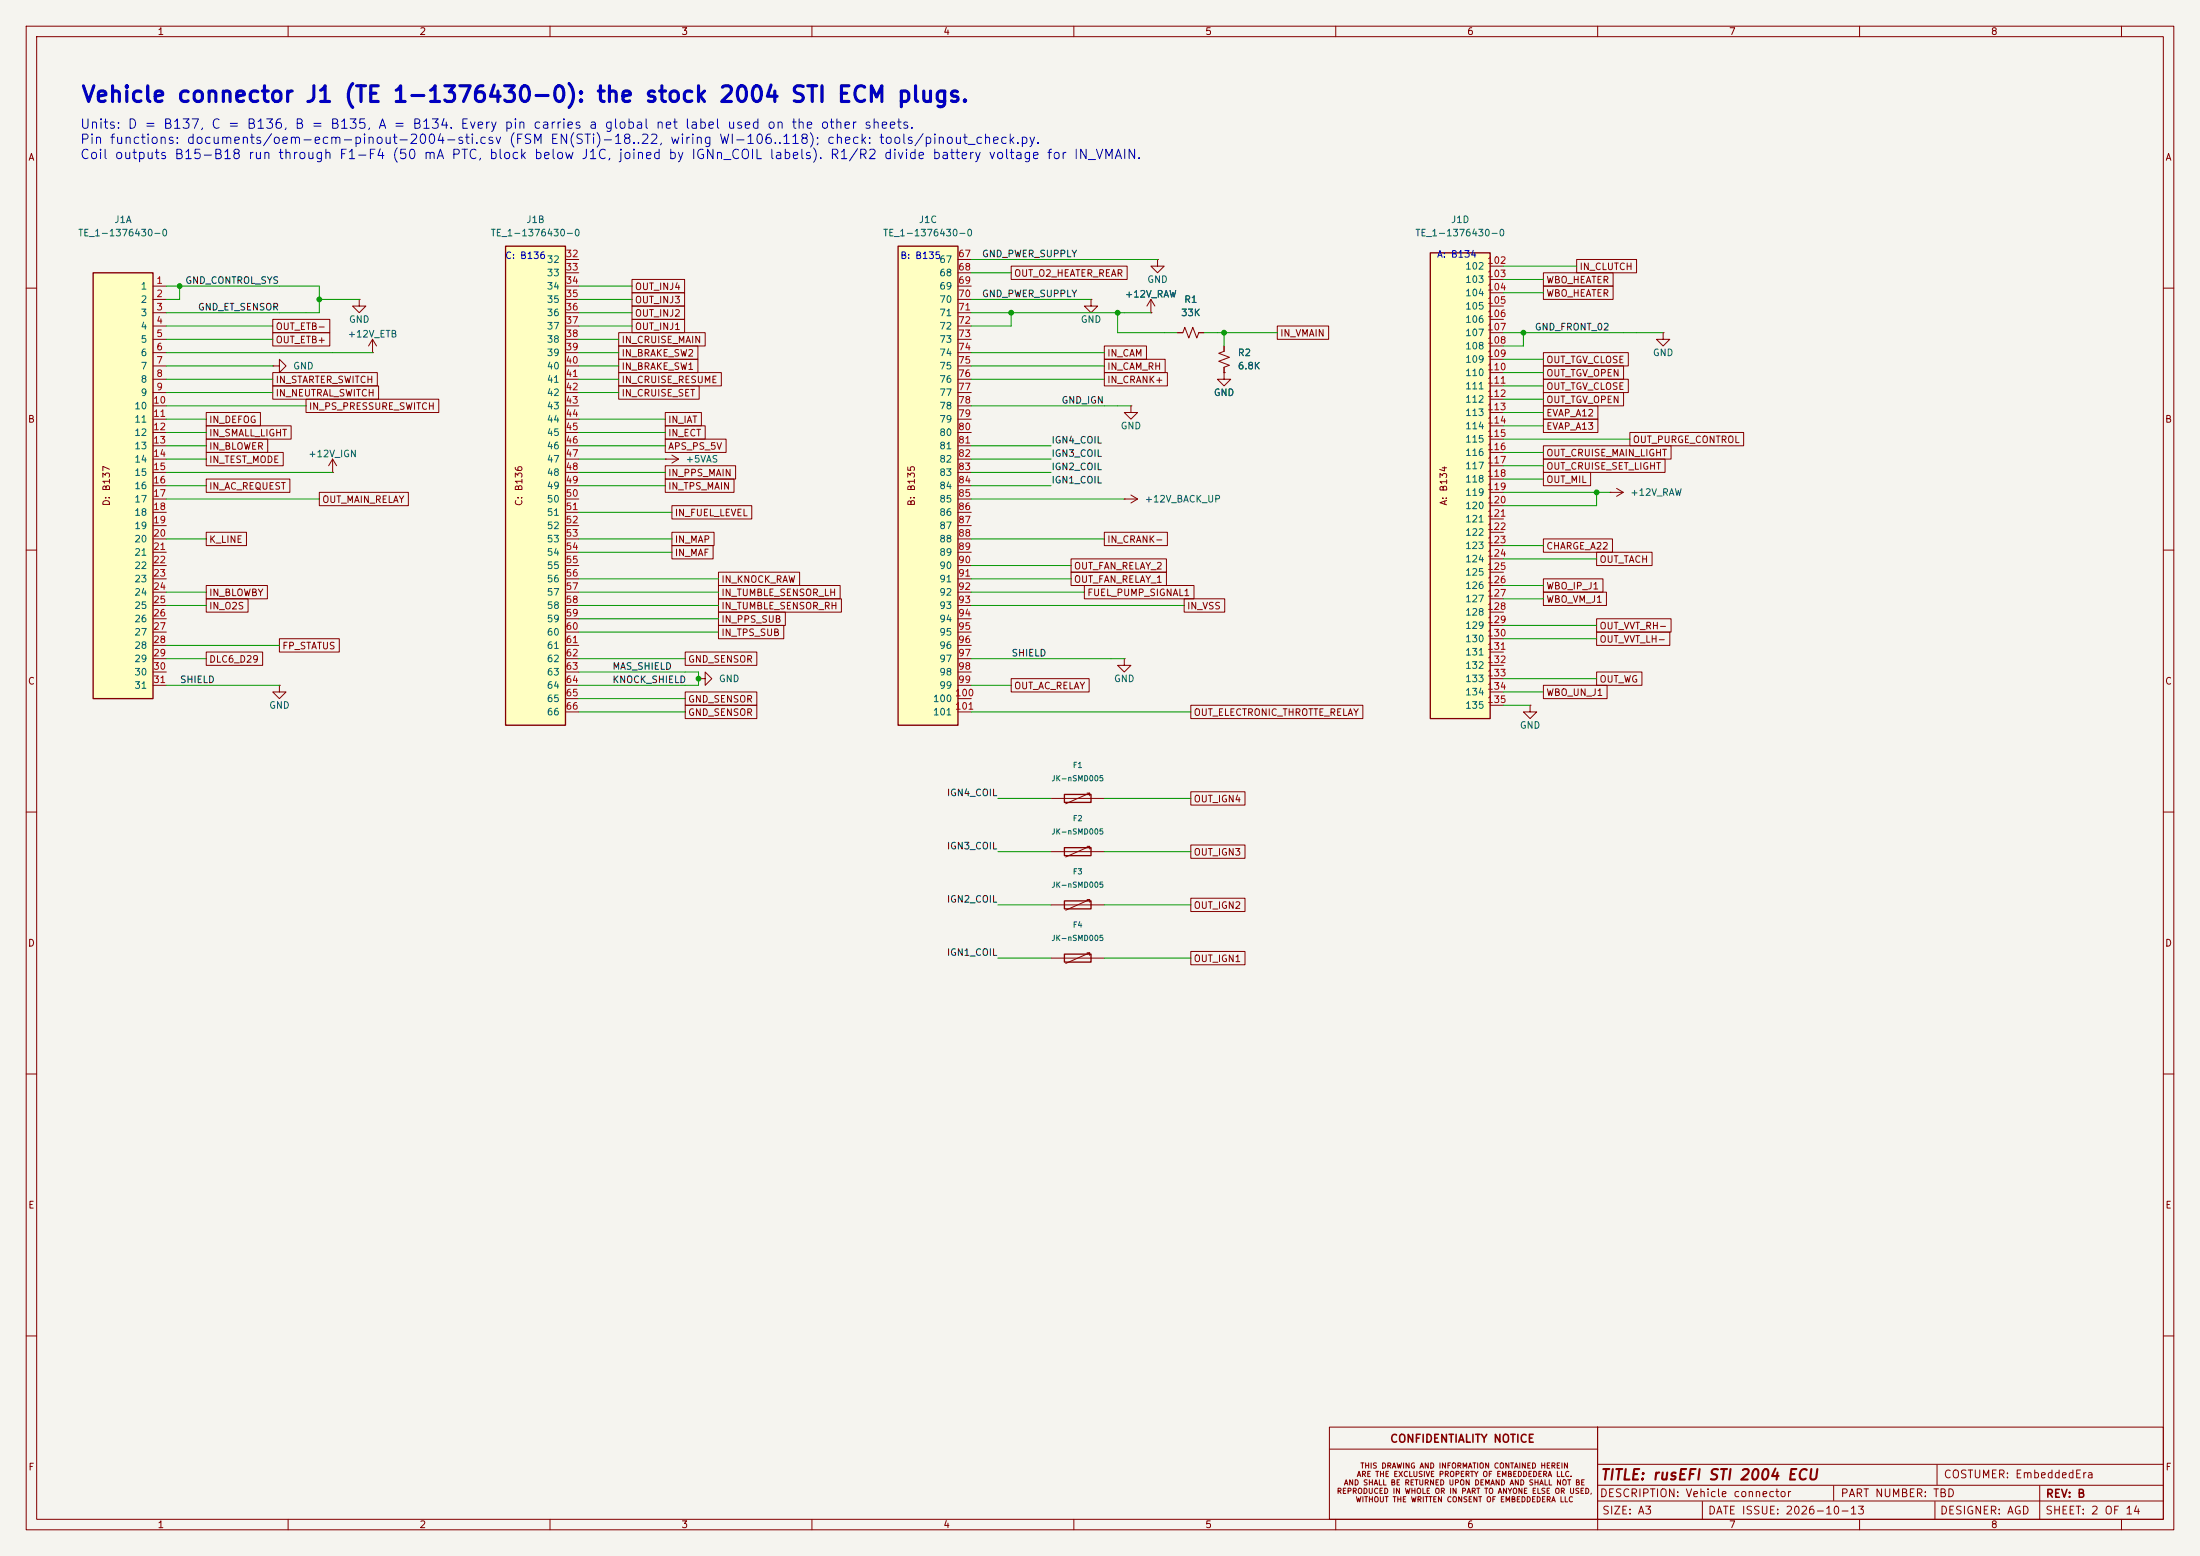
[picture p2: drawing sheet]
<svg xmlns="http://www.w3.org/2000/svg" width="420mm" height="297mm" viewBox="0 0 420 297" stroke-linecap="round" stroke-linejoin="round" font-family="sans-serif">
<path d="M0 0h420v297h-420z" fill="#f5f4ef" stroke="#f5f4ef" stroke-width=".19"/>
<g fill="none" stroke="#840000" stroke-width=".19">
<path d="M5 5h410v287h-410zM7 7h406v283h-406zM55 5v2M105 5v2M155 5v2M205 5v2M255 5v2M305 5v2M355 5v2M405 5v2M5 55h2M219.7 59.7h.1"/>
<path d="M219.7 57.2l-.8 1.2M219.7 57.2l.8 1.2M219.7 57.2v2.5M221 49.5v1.3h1.2l-1.2 1.3-1.3-1.3h1.3M221 49.5h.1M413 55h2M52.1 69.9h1.2v-1.3l1.3 1.3-1.3 1.2v-1.2M52.1 69.9h.1M215.9 77.5v1.2h1.3l-1.3 1.3-1.3-1.3h1.3M215.9 77.5h.1M224.8 63.5h1l.4-1 .7 2 .8-2 .8 2 .4-1h1M233.7 66v1.1l-1 .3 2 .8-2 .8 2 .7-1 .4v1"/>
<path d="M233.7 71.1v1.3h1.2l-1.2 1.3-1.3-1.3h1.3M233.7 71.1h.1M317.5 63.5v1.3h1.3l-1.3 1.2-1.3-1.2h1.3M317.5 63.5h.1M63.5 90.2h.1M63.5 87.6l-.8 1.3M63.5 87.6l.8 1.3M63.5 87.6v2.6M307.3 94h.1M307.3 94h2.6M308.6 93.2l1.3 .8M309.9 94l-1.3 .7"/>
<path d="M5 105h2M413 105h2M214.6 125.7v1.3h1.3l-1.3 1.3-1.2-1.3h1.2M214.6 125.7h.1M292.1 134.6v1.3h1.3l-1.3 1.3-1.3-1.3h1.3M292.1 134.6h.1M5 155h2M413 155h2M5 205h2M413 205h2M5 255h2M413 255h2"/>
<path d="M253.8 272.4h51.2v17.6h-51.2zM253.8 276.6h51.2M305 272.4h108v17.6h-108zM305 279.5h108M369.8 279.6v3.8M55 290v2M105 290v2M155 290v2M205 290v2M255 290v2M305 286.5h108M305 283.5h108"/>
<path d="M305 290v2M325 286.6v3.4M350 283.6v2.8M355 290v2M369.4 286.6v3.4M389.4 283.6v6.4M405 290v2"/>
</g>
<path d="M171.4 47h11.5v91.4h-11.5z" fill="#ffffc2"/>
<path d="M171.4 47h11.5v91.4h-11.5z" fill="none" stroke="#840000" stroke-width=".25"/>
<g fill="none" stroke="#840000" stroke-width=".19">
<path d="M182.9 49.5h2.5M182.9 52.1h2.5M182.9 54.6h2.5M182.9 57.2h2.5M182.9 59.7h2.5M182.9 62.2h2.5M182.9 64.8h2.5M182.9 67.3h2.5M182.9 69.9h2.5M182.9 72.4h2.5M182.9 74.9h2.5M182.9 77.5h2.5"/>
<path d="M182.9 80h2.5M182.9 82.6h2.5M182.9 85.1h2.5M182.9 87.6h2.5M182.9 90.2h2.5M182.9 92.7h2.5M182.9 95.3h2.5M182.9 97.8h2.5M182.9 100.3h2.5M182.9 102.9h2.5M182.9 105.4h2.5M182.9 108h2.5"/>
<path d="M182.9 110.5h2.5M182.9 113h2.5M182.9 115.6h2.5M182.9 118.1h2.5M182.9 120.7h2.5M182.9 123.2h2.5M182.9 125.7h2.5M182.9 128.3h2.5M182.9 130.8h2.5M182.9 133.4h2.5M182.9 135.9h2.5"/>
</g>
<path d="M96.5 47h11.4v91.4h-11.4z" fill="#ffffc2"/>
<path d="M96.5 47h11.4v91.4h-11.4zM203.2 151.6h5.1v1.6h-5.1zM203.2 161.8h5.1v1.5h-5.1zM203.2 172h5.1v1.5h-5.1zM203.2 182.1h5.1v1.5h-5.1z" fill="none" stroke="#840000" stroke-width=".25"/>
<g fill="none" stroke="#840000" stroke-width=".19">
<path d="M107.9 49.5h2.6M107.9 52.1h2.6M107.9 54.6h2.6M107.9 57.2h2.6M107.9 59.7h2.6M208.3 57.2v1.2h1.2l-1.2 1.3-1.3-1.3h1.3M208.3 57.2h.1M107.9 62.2h2.6M107.9 64.8h2.6M107.9 67.3h2.6M107.9 69.9h2.6M107.9 72.4h2.6"/>
<path d="M107.9 74.9h2.6M107.9 77.5h2.6M107.9 80h2.6M107.9 82.6h2.6M107.9 85.1h2.6M107.9 87.6h2.6M107.9 90.2h2.6M107.9 92.7h2.6M107.9 95.3h2.6M107.9 97.8h2.6M127 87.6h.1M127 87.6h2.5"/>
<path d="M128.3 86.9l1.2 .7M129.5 87.6l-1.2 .8M214.6 95.3h.1M214.6 95.3h2.6M215.9 94.5l1.3 .8M217.2 95.3l-1.3 .7M107.9 100.3h2.6M107.9 102.9h2.6M107.9 105.4h2.6M107.9 108h2.6M107.9 110.5h2.6M107.9 113h2.6"/>
<path d="M107.9 115.6h2.6M107.9 118.1h2.6M53.3 130.8v1.3h1.3l-1.3 1.3-1.2-1.3h1.2M53.3 130.8h.1M107.9 120.7h2.6M107.9 123.2h2.6M107.9 125.7h2.6M107.9 128.3h2.6M107.9 130.8h2.6M107.9 133.4h2.6M107.9 135.9h2.6M133.3 129.5h1.3v-1.2l1.3 1.2-1.3 1.3v-1.3"/>
<path d="M133.3 129.5h.1M200.7 152.4h10.1M207.5 151.4h.5v.5M208 151.4l-4.5 2M200.7 162.6h10.1M200.7 172.7h10.1M207.5 161.5h.5v.6M207.5 171.7h.5v.5M208 161.5l-4.5 2.1M208 171.7l-4.5 2M200.7 182.9h10.1M207.5 181.9h.5v.5"/>
<path d="M208 181.9l-4.5 2"/>
</g>
<path d="M17.8 52.1h11.4v81.3h-11.4z" fill="#ffffc2"/>
<path d="M17.8 52.1h11.4v81.3h-11.4z" fill="none" stroke="#840000" stroke-width=".25"/>
<g fill="none" stroke="#840000" stroke-width=".19">
<path d="M29.2 54.6h2.5M29.2 57.2h2.5M29.2 59.7h2.5M29.2 62.2h2.5M29.2 64.8h2.5M29.2 67.3h2.5M29.2 69.9h2.5M29.2 72.4h2.5M29.2 74.9h2.5M29.2 77.5h2.5M29.2 80h2.5M29.2 82.6h2.5"/>
<path d="M29.2 85.1h2.5M29.2 87.6h2.5M29.2 90.2h2.5M29.2 92.7h2.5M29.2 95.3h2.5M29.2 97.8h2.5M29.2 100.3h2.5M29.2 102.9h2.5M29.2 105.4h2.5M29.2 108h2.5M29.2 110.5h2.5M29.2 113h2.5"/>
<path d="M29.2 115.6h2.5M29.2 118.1h2.5M29.2 120.7h2.5M29.2 123.2h2.5M29.2 125.7h2.5M29.2 128.3h2.5M29.2 130.8h2.5"/>
</g>
<path d="M273 48.3h11.5v88.9h-11.5z" fill="#ffffc2"/>
<path d="M273 48.3h11.5v88.9h-11.5z" fill="none" stroke="#840000" stroke-width=".25"/>
<g fill="none" stroke="#840000" stroke-width=".19">
<path d="M68.6 57.2v1.2h1.2l-1.2 1.3-1.3-1.3h1.3M68.6 57.2h.1M120.6 55.9h10.1v2.5h-10.1zM120.6 58.4h10.1v2.6h-10.1zM120.6 53.3h10.1v2.6h-10.1zM193 50.8h22.2v2.5h-22.2zM219.7 59.7h.1M284.5 50.8h2.5M284.5 53.3h2.5M284.5 55.9h2.5M284.5 58.4h2.5M294.6 52.1h13.3v2.5h-13.3z"/>
<path d="M294.6 54.6h13.3v2.6h-13.3zM301 49.5h11.4v2.6h-11.4zM39.4 78.7h10.3v2.6h-10.3zM52.1 63.5h10.9v2.5h-10.9zM52.1 73.7h20.2v2.5h-20.2zM52.1 71.1h19.9v2.6h-19.9zM52.1 61h10.9v2.5h-10.9zM58.4 76.2h25.4v2.5h-25.4zM71.1 67.3h.1M71.1 64.8l-.7 1.2M71.1 64.8l.8 1.2M71.1 64.8v2.5"/>
<path d="M118.1 66h15.1v2.6h-15.1zM118.1 68.6h15.1v2.5h-15.1zM118.1 63.5h16.5v2.5h-16.5zM118.1 73.7h15.4v2.5h-15.4zM118.1 71.1h19.6v2.6h-19.6zM120.6 61h10.1v2.5h-10.1zM127 78.7h6.9v2.6h-6.9zM210.8 71.1h12.1v2.6h-12.1zM210.8 68.6h11.6v2.5h-11.6zM210.8 66h8.1v2.6h-8.1zM224.8 63.5h1M228.9 63.5h1"/>
<path d="M233.7 71.1h.1M233.7 66v1.1M233.7 70.1v1M243.8 62.2h9.8v2.6h-9.8zM284.5 61h2.5M284.5 63.5h2.5M284.5 66h2.5M284.5 68.6h2.5M284.5 71.1h2.5M284.5 73.7h2.5M284.5 76.2h2.5M284.5 78.7h2.5"/>
<path d="M294.6 74.9h15.3v2.6h-15.3zM294.6 72.4h16.3v2.5h-16.3zM294.6 77.5h10.4v2.5h-10.4zM294.6 67.3h16.3v2.6h-16.3zM294.6 69.8h15.3v2.6h-15.3zM39.4 83.8h11.7v2.6h-11.7zM39.4 81.3h16.2v2.5h-16.2zM39.4 86.4h14.7v2.5h-14.7zM39.4 91.4h15.9v2.6h-15.9zM61 94h17v2.5h-17zM127 81.3h7.6v2.5h-7.6zM127 91.4h13.1v2.6h-13.1z"/>
<path d="M127 88.9h13.4v2.5h-13.4zM127 83.8h11.6v2.6h-11.6zM128.3 96.5h15.2v2.6h-15.2zM284.5 81.3h2.5M284.5 83.8h2.5M284.5 86.4h2.5M284.5 88.9h2.5M284.5 91.4h2.5M284.5 94h2.5M284.5 96.5h2.5M284.5 99.1h2.5M294.6 87.6h23.3v2.6h-23.3z"/>
<path d="M294.6 85.1h24.4v2.5h-24.4zM294.6 80h10.4v2.6h-10.4zM294.6 90.2h9.1v2.5h-9.1zM311.1 82.5h21.8v2.6h-21.8zM39.4 101.6h7.7v2.5h-7.7zM39.4 111.8h11.6v2.5h-11.6zM39.4 114.3h8v2.5h-8zM128.3 104.1h7.8v2.6h-7.8zM128.3 101.6h8v2.5h-8zM137.2 109.2h15.4v2.6h-15.4zM137.2 116.8h12.7v2.6h-12.7zM137.2 111.8h23.2v2.5h-23.2z"/>
<path d="M137.2 114.3h23.4v2.5h-23.4zM137.2 119.4h12.4v2.5h-12.4zM204.5 109.2h18.2v2.6h-18.2zM204.5 106.7h18.2v2.5h-18.2zM207 111.8h20.9v2.5h-20.9zM210.8 101.6h12.1v2.5h-12.1zM226.1 114.3h7.7v2.5h-7.7zM284.5 101.6h2.5M284.5 104.1h2.5M284.5 106.7h2.5M284.5 109.2h2.5M284.5 111.8h2.5"/>
<path d="M284.5 114.3h2.5M284.5 116.8h2.5M284.5 119.4h2.5M294.6 110.5h11.4v2.5h-11.4zM294.6 102.9h13.2v2.5h-13.2zM294.6 113h12.1v2.6h-12.1zM304.8 105.4h10.6v2.6h-10.6zM304.8 118.1h14.2v2.6h-14.2zM39.4 124.5h10.7v2.5h-10.7zM53.3 121.9h11.5v2.6h-11.5zM130.8 132.1h13.7v2.5h-13.7zM130.8 134.6h13.7v2.6h-13.7z"/>
<path d="M130.8 124.5h13.7v2.5h-13.7zM193 129.5h14.9v2.6h-14.9zM227.3 134.6h32.9v2.6h-32.9zM284.5 121.9h2.5M284.5 124.5h2.5M284.5 127h2.5M284.5 129.5h2.5M284.5 132.1h2.5M284.5 134.6h2.5M294.6 130.8h12.2v2.6h-12.2zM304.8 128.3h8.7v2.5h-8.7zM304.8 120.6h14v2.6h-14z"/>
<path d="M227.3 151.1h10.4v2.6h-10.4zM227.3 171.4h10.4v2.6h-10.4zM227.3 161.3h10.4v2.5h-10.4zM227.3 181.6h10.4v2.6h-10.4z"/>
</g>
<g fill="none" stroke="#009600" stroke-width=".19">
<path d="M31.7 54.6h29.3v5.1h-29.3M34.3 54.6v2.6h-2.6M61 57.2h7.6M110.5 57.2h10.1M110.5 54.6h10.1M110.5 59.7h10.1M185.4 57.2h22.9M185.4 59.7h34.3M185.4 49.5h35.6M185.4 52.1h7.6M193 59.7v2.5h-7.6M213.4 59.7v3.8h11.4"/>
<path d="M287 55.9h7.6M287 53.3h7.6M287 50.8h14M31.7 67.3h39.4M31.7 74.9h20.4M31.7 69.9h20.4M31.7 72.4h20.4M31.7 77.5h26.7M31.7 64.8h20.4M31.7 62.2h20.4M110.5 67.3h7.6M110.5 74.9h7.6"/>
<path d="M110.5 69.9h7.6M110.5 72.4h7.6M110.5 64.8h7.6M110.5 62.2h10.1M185.4 67.3h25.4M185.4 69.9h25.4M185.4 72.4h25.4M185.4 77.5h30.5M229.9 63.5h13.9M233.7 63.5v2.5M287 78.7h7.6M287 63.5h30.5"/>
<path d="M287 71.1h7.6M287 76.2h7.6M287 73.7h7.6M287 68.6h7.6M290.8 63.5v2.5h-3.8M31.7 90.2h31.8M31.7 85.1h7.7M31.7 95.3h29.3M31.7 82.6h7.7M31.7 80h7.7M31.7 87.6h7.7M31.7 92.7h7.7"/>
<path d="M110.5 90.2h16.5M110.5 85.1h16.5M110.5 82.6h16.5M110.5 80h16.5M110.5 87.6h16.5M110.5 92.7h16.5M110.5 97.8h17.8M185.4 90.2h15.3M185.4 85.1h15.3M185.4 95.3h29.2M185.4 87.6h15.3M185.4 92.7h15.3"/>
<path d="M287 94h20.3M287 83.8h24.1M287 91.4h7.6M287 86.4h7.6M287 88.9h7.6M287 81.3h7.6M304.8 94v2.5h-17.8M31.7 115.6h7.7M31.7 113h7.7M31.7 102.9h7.7M110.5 118.1h26.7M110.5 115.6h26.7"/>
<path d="M110.5 110.5h26.7M110.5 113h26.7M110.5 105.4h17.8M110.5 102.9h17.8M185.4 115.6h40.7M185.4 110.5h19.1M185.4 113h21.6M185.4 102.9h25.4M185.4 108h19.1M287 106.7h17.8M287 104.1h7.6M287 111.8h7.6"/>
<path d="M287 114.3h7.6M287 119.4h17.8M31.7 125.7h7.7M31.7 130.8h21.6M31.7 123.2h21.6M110.5 125.7h20.3M110.5 128.3h22.8v2.5h-22.8M110.5 135.9h20.3M110.5 120.7h26.7M110.5 133.4h20.3M185.4 125.7h29.2M185.4 130.8h7.6"/>
<path d="M185.4 135.9h41.9M287 121.9h17.8M287 134.6h5.1M287 129.5h17.8M287 132.1h7.6M190.5 152.4h10.2M210.8 152.4h16.5M190.5 162.6h10.2M190.5 172.7h10.2M210.8 162.6h16.5M210.8 172.7h16.5M190.5 182.9h10.2"/>
<path d="M210.8 182.9h16.5"/>
</g>
<g fill="#009600" stroke="#009600" stroke-width=".19">
<circle cx="290.8" cy="63.5" r=".46"/>
<circle cx="304.8" cy="94" r=".46"/>
<circle cx="193" cy="59.7" r=".46"/>
<circle cx="233.7" cy="63.5" r=".46"/>
<circle cx="213.4" cy="59.7" r=".46"/>
<circle cx="34.3" cy="54.6" r=".46"/>
<circle cx="61" cy="57.2" r=".46"/>
<circle cx="133.3" cy="129.5" r=".46"/>
</g>
<text font-size="3" fill="#0000c2" x="15.3" y="20.3">Vehicle connector J1 (TE 1-1376430-0): the stock 2004 STI ECM plugs.</text>
<text font-size="2" fill="#840000" x="305.4" y="283">TITLE: rusEFI STI 2004 ECU</text>
<g font-size="1.8" fill="#0000c2">
<text x="15.2" y="25">Units: D = B137, C = B136, B = B135, A = B134. Every pin carries a global net label used on the other sheets.</text>
<text x="15.2" y="27.9">Pin functions: documents/oem-ecm-pinout-2004-sti.csv (FSM EN(STi)-18..22, wiring WI-106..118); check: tools/pinout_check.py.</text>
<text x="15.2" y="30.8">Coil outputs B15-B18 run through F1-F4 (50 mA PTC, block below J1C, joined by IGNn_COIL labels). R1/R2 divide battery voltage for IN_VMAIN.</text>
</g>
<g font-size="1.5" fill="#840000">
<text x="265.3" y="275.7">CONFIDENTIALITY NOTICE</text>
<text x="305.3" y="286.1">DESCRIPTION: Vehicle connector</text>
<text x="351.3" y="286.1">PART NUMBER: TBD</text>
<text x="370.9" y="282.5">COSTUMER: EmbeddedEra</text>
<text x="390.4" y="286.2">REV: B</text>
<text x="305.7" y="289.4">SIZE: A3</text>
<text x="325.9" y="289.4">DATE ISSUE: 2026-10-13</text>
<text x="370.2" y="289.4">DESIGNER: AGD</text>
<text x="390.3" y="289.4">SHEET: 2 OF 14</text>
</g>
<g font-size="1.3" fill="#840000">
<text x="30" y="7">1</text>
<text x="80" y="7">2</text>
<text x="130" y="7">3</text>
<text x="180" y="7">4</text>
<text x="230" y="7">5</text>
<text x="280" y="7">6</text>
<text x="330" y="7">7</text>
<text x="380" y="7">8</text>
<text x="5.3" y="31">A</text>
<text x="413.3" y="31">A</text>
<text x="193.5" y="53.1">OUT_O2_HEATER_REAR</text>
<text x="301.4" y="51.9">IN_CLUTCH</text>
<text x="121.1" y="58.2">OUT_INJ3</text>
<text x="121.1" y="55.7">OUT_INJ4</text>
<text x="295.1" y="54.4">WBO_HEATER</text>
<text x="295.1" y="56.9">WBO_HEATER</text>
<text x="52.5" y="65.8">OUT_ETB+</text>
<text x="52.5" y="63.3">OUT_ETB-</text>
<text x="118.6" y="65.8">IN_CRUISE_MAIN</text>
<text x="121.1" y="63.3">OUT_INJ1</text>
<text x="121.1" y="60.7">OUT_INJ2</text>
<text x="244.3" y="64.6">IN_VMAIN</text>
<text x="118.6" y="68.4">IN_BRAKE_SW2</text>
<text x="118.6" y="70.9">IN_BRAKE_SW1</text>
<text x="211.3" y="70.9">IN_CAM_RH</text>
<text x="211.3" y="68.4">IN_CAM</text>
<text x="295.1" y="69.6">OUT_TGV_CLOSE</text>
<text x="52.5" y="76">IN_NEUTRAL_SWITCH</text>
<text x="52.5" y="73.4">IN_STARTER_SWITCH</text>
<text x="118.6" y="76">IN_CRUISE_SET</text>
<text x="118.6" y="73.4">IN_CRUISE_RESUME</text>
<text x="211.3" y="73.4">IN_CRANK+</text>
<text x="295.1" y="77.3">OUT_TGV_OPEN</text>
<text x="295.1" y="74.7">OUT_TGV_CLOSE</text>
<text x="295.1" y="72.2">OUT_TGV_OPEN</text>
<text x="5.2" y="81">B</text>
<text x="39.8" y="81.1">IN_DEFOG</text>
<text x="39.8" y="83.6">IN_SMALL_LIGHT</text>
<text x="58.9" y="78.5">IN_PS_PRESSURE_SWITCH</text>
<text x="127.4" y="83.6">IN_ECT</text>
<text x="127.4" y="81.1">IN_IAT</text>
<text x="295.1" y="79.8">EVAP_A12</text>
<text x="295.1" y="82.3">EVAP_A13</text>
<text x="413.2" y="81">B</text>
<text x="39.8" y="86.1">IN_BLOWER</text>
<text x="39.8" y="88.7">IN_TEST_MODE</text>
<text x="127.4" y="86.1">APS_PS_5V</text>
<text x="295.1" y="90">OUT_CRUISE_SET_LIGHT</text>
<text x="295.1" y="87.4">OUT_CRUISE_MAIN_LIGHT</text>
<text x="311.6" y="84.9">OUT_PURGE_CONTROL</text>
<text x="39.8" y="93.8">IN_AC_REQUEST</text>
<text x="127.4" y="93.8">IN_TPS_MAIN</text>
<text x="127.4" y="91.2">IN_PPS_MAIN</text>
<text x="295.1" y="92.5">OUT_MIL</text>
<text x="21.3" y="96.7" transform="rotate(-90 21.3 96.7)">D: B137</text>
<text x="61.4" y="96.3">OUT_MAIN_RELAY</text>
<text x="100" y="96.7" transform="rotate(-90 100 96.7)">C: B136</text>
<text x="128.7" y="98.8">IN_FUEL_LEVEL</text>
<text x="175" y="96.7" transform="rotate(-90 175 96.7)">B: B135</text>
<text x="276.6" y="96.6" transform="rotate(-90 276.6 96.6)">A: B134</text>
<text x="39.8" y="103.9">K_LINE</text>
<text x="128.7" y="106.5">IN_MAF</text>
<text x="128.7" y="103.9">IN_MAP</text>
<text x="211.3" y="103.9">IN_CRANK-</text>
<text x="295.1" y="105.2">CHARGE_A22</text>
<text x="305.2" y="107.7">OUT_TACH</text>
<text x="137.6" y="111.5">IN_KNOCK_RAW</text>
<text x="204.9" y="111.5">OUT_FAN_RELAY_1</text>
<text x="204.9" y="109">OUT_FAN_RELAY_2</text>
<text x="295.1" y="112.8">WBO_IP_J1</text>
<text x="39.8" y="114.1">IN_BLOWBY</text>
<text x="39.8" y="116.6">IN_O2S</text>
<text x="137.6" y="119.2">IN_PPS_SUB</text>
<text x="137.6" y="114.1">IN_TUMBLE_SENSOR_LH</text>
<text x="137.6" y="116.6">IN_TUMBLE_SENSOR_RH</text>
<text x="207.5" y="114.1">FUEL_PUMP_SIGNAL1</text>
<text x="226.5" y="116.6">IN_VSS</text>
<text x="295.1" y="115.4">WBO_VM_J1</text>
<text x="53.8" y="124.2">FP_STATUS</text>
<text x="137.6" y="121.7">IN_TPS_SUB</text>
<text x="305.2" y="120.4">OUT_VVT_RH-</text>
<text x="305.2" y="123">OUT_VVT_LH-</text>
<text x="5.2" y="131">C</text>
<text x="39.8" y="126.8">DLC6_D29</text>
<text x="131.3" y="126.8">GND_SENSOR</text>
<text x="193.5" y="131.9">OUT_AC_RELAY</text>
<text x="305.2" y="130.6">OUT_WG</text>
<text x="413.2" y="131">C</text>
<text x="131.3" y="134.4">GND_SENSOR</text>
<text x="131.3" y="136.9">GND_SENSOR</text>
<text x="227.8" y="136.9">OUT_ELECTRONIC_THROTTE_RELAY</text>
<text x="295.1" y="133.1">WBO_UN_J1</text>
<text x="227.8" y="153.5">OUT_IGN4</text>
<text x="227.8" y="163.6">OUT_IGN3</text>
<text x="227.8" y="173.8">OUT_IGN2</text>
<text x="5.2" y="181">D</text>
<text x="227.8" y="183.9">OUT_IGN1</text>
<text x="413.2" y="181">D</text>
<text x="5.3" y="231">E</text>
<text x="413.3" y="231">E</text>
<text x="5.3" y="281">F</text>
<text x="413.3" y="281">F</text>
<text x="30" y="292">1</text>
<text x="80" y="292">2</text>
<text x="130" y="292">3</text>
<text x="180" y="292">4</text>
<text x="230" y="292">5</text>
<text x="280" y="292">6</text>
<text x="330" y="292">7</text>
<text x="380" y="292">8</text>
</g>
<g font-size="1.3" fill="#006464">
<text x="14.8" y="45.4">TE_1-1376430-0</text>
<text x="21.7" y="42.9">J1A</text>
<text x="93.6" y="45.4">TE_1-1376430-0</text>
<text x="100.4" y="42.9">J1B</text>
<text x="168.5" y="45.4">TE_1-1376430-0</text>
<text x="175.3" y="42.9">J1C</text>
<text x="270.1" y="45.4">TE_1-1376430-0</text>
<text x="276.9" y="42.9">J1D</text>
<text x="104.3" y="50.5">32</text>
<text x="104.3" y="53">33</text>
<text x="179.2" y="50.5">67</text>
<text x="179.2" y="53">68</text>
<text x="279.6" y="51.8">102</text>
<text x="26.8" y="55.6">1</text>
<text x="26.8" y="58.1">2</text>
<text x="104.3" y="55.6">34</text>
<text x="104.3" y="58.1">35</text>
<text x="179.2" y="55.6">69</text>
<text x="179.2" y="58.1">70</text>
<text x="214.7" y="57.1">+12V_RAW</text>
<text x="218.9" y="54.3">GND</text>
<text x="226" y="58.1">R1</text>
<text x="279.6" y="54.3">103</text>
<text x="279.6" y="56.8">104</text>
<text x="279.6" y="59.4">105</text>
<text x="26.8" y="60.7">3</text>
<text x="26.8" y="63.2">4</text>
<text x="26.8" y="65.7">5</text>
<text x="66.3" y="64.7">+12V_ETB</text>
<text x="66.5" y="61.9">GND</text>
<text x="104.3" y="60.7">36</text>
<text x="104.3" y="63.2">37</text>
<text x="104.3" y="65.7">38</text>
<text x="179.2" y="60.7">71</text>
<text x="179.2" y="63.2">72</text>
<text x="179.2" y="65.7">73</text>
<text x="206.2" y="61.9">GND</text>
<text x="225.4" y="60.7">33K</text>
<text x="279.6" y="61.9">106</text>
<text x="279.6" y="64.5">107</text>
<text x="26.8" y="68.3">6</text>
<text x="26.8" y="70.8">7</text>
<text x="55.9" y="70.8">GND</text>
<text x="104.3" y="68.3">39</text>
<text x="104.3" y="70.8">40</text>
<text x="179.2" y="68.3">74</text>
<text x="179.2" y="70.8">75</text>
<text x="236.2" y="68.3">R2</text>
<text x="236.2" y="70.8">6.8K</text>
<text x="279.6" y="67">108</text>
<text x="279.6" y="69.5">109</text>
<text x="315.4" y="68.3">GND</text>
<text x="26.8" y="73.4">8</text>
<text x="26.8" y="75.9">9</text>
<text x="104.3" y="73.4">41</text>
<text x="104.3" y="75.9">42</text>
<text x="179.2" y="73.4">76</text>
<text x="179.2" y="75.9">77</text>
<text x="231.6" y="75.9">GND</text>
<text x="279.6" y="72.1">110</text>
<text x="279.6" y="74.6">111</text>
<text x="279.6" y="77.2">112</text>
<text x="25.5" y="78.4">10</text>
<text x="25.5" y="81">11</text>
<text x="25.5" y="83.5">12</text>
<text x="104.3" y="78.4">43</text>
<text x="104.3" y="81">44</text>
<text x="104.3" y="83.5">45</text>
<text x="179.2" y="78.4">78</text>
<text x="179.2" y="81">79</text>
<text x="179.2" y="83.5">80</text>
<text x="213.8" y="82.2">GND</text>
<text x="279.6" y="79.7">113</text>
<text x="279.6" y="82.2">114</text>
<text x="25.5" y="86.1">13</text>
<text x="25.5" y="88.6">14</text>
<text x="58.7" y="87.6">+12V_IGN</text>
<text x="104.3" y="86.1">46</text>
<text x="104.3" y="88.6">47</text>
<text x="130.8" y="88.6">+5VAS</text>
<text x="179.2" y="86.1">81</text>
<text x="179.2" y="88.6">82</text>
<text x="279.6" y="84.8">115</text>
<text x="279.6" y="87.3">116</text>
<text x="279.6" y="89.9">117</text>
<text x="25.5" y="91.1">15</text>
<text x="25.5" y="93.7">16</text>
<text x="104.3" y="91.1">48</text>
<text x="104.3" y="93.7">49</text>
<text x="179.2" y="91.1">83</text>
<text x="179.2" y="93.7">84</text>
<text x="279.6" y="92.4">118</text>
<text x="279.6" y="94.9">119</text>
<text x="311.1" y="94.9">+12V_RAW</text>
<text x="25.5" y="96.2">17</text>
<text x="25.5" y="98.8">18</text>
<text x="25.5" y="101.3">19</text>
<text x="104.3" y="96.2">50</text>
<text x="104.3" y="98.8">51</text>
<text x="104.3" y="101.3">52</text>
<text x="179.2" y="96.2">85</text>
<text x="179.2" y="98.8">86</text>
<text x="179.2" y="101.3">87</text>
<text x="218.4" y="96.2">+12V_BACK_UP</text>
<text x="279.6" y="97.5">120</text>
<text x="279.6" y="100">121</text>
<text x="25.5" y="103.8">20</text>
<text x="25.5" y="106.4">21</text>
<text x="104.3" y="103.8">53</text>
<text x="104.3" y="106.4">54</text>
<text x="179.2" y="103.8">88</text>
<text x="179.2" y="106.4">89</text>
<text x="279.6" y="102.6">122</text>
<text x="279.6" y="105.1">123</text>
<text x="279.6" y="107.6">124</text>
<text x="25.5" y="108.9">22</text>
<text x="25.5" y="111.5">23</text>
<text x="25.5" y="114">24</text>
<text x="104.3" y="108.9">55</text>
<text x="104.3" y="111.5">56</text>
<text x="104.3" y="114">57</text>
<text x="179.2" y="108.9">90</text>
<text x="179.2" y="111.5">91</text>
<text x="179.2" y="114">92</text>
<text x="279.6" y="110.2">125</text>
<text x="279.6" y="112.7">126</text>
<text x="25.5" y="116.5">25</text>
<text x="25.5" y="119.1">26</text>
<text x="104.3" y="116.5">58</text>
<text x="104.3" y="119.1">59</text>
<text x="179.2" y="116.5">93</text>
<text x="179.2" y="119.1">94</text>
<text x="279.6" y="115.3">127</text>
<text x="279.6" y="117.8">128</text>
<text x="25.5" y="121.6">27</text>
<text x="25.5" y="124.2">28</text>
<text x="104.3" y="121.6">60</text>
<text x="104.3" y="124.2">61</text>
<text x="179.2" y="121.6">95</text>
<text x="179.2" y="124.2">96</text>
<text x="279.6" y="120.3">129</text>
<text x="279.6" y="122.9">130</text>
<text x="279.6" y="125.4">131</text>
<text x="25.5" y="126.7">29</text>
<text x="25.5" y="129.2">30</text>
<text x="25.5" y="131.8">31</text>
<text x="104.3" y="126.7">62</text>
<text x="104.3" y="129.2">63</text>
<text x="104.3" y="131.8">64</text>
<text x="137.1" y="130.5">GND</text>
<text x="179.2" y="126.7">97</text>
<text x="179.2" y="129.2">98</text>
<text x="179.2" y="131.8">99</text>
<text x="212.6" y="130.5">GND</text>
<text x="279.6" y="128">132</text>
<text x="279.6" y="130.5">133</text>
<text x="51.3" y="135.6">GND</text>
<text x="104.3" y="134.3">65</text>
<text x="104.3" y="136.9">66</text>
<text x="178" y="134.3">100</text>
<text x="178" y="136.9">101</text>
<text x="279.6" y="133">134</text>
<text x="279.6" y="135.6">135</text>
<text x="290" y="139.4">GND</text>
</g>
<g font-size="1.3" fill="#0000c2">
<text x="96.3" y="49.7">C: B136</text>
<text x="171.8" y="49.7">B: B135</text>
<text x="274.2" y="49.5">A: B134</text>
</g>
<g font-size="1.3" fill="#a90000">
<text x="107.9" y="49.4">32</text>
<text x="107.9" y="51.9">33</text>
<text x="182.8" y="49.4">67</text>
<text x="182.8" y="51.9">68</text>
<text x="283.8" y="50.7">102</text>
<text x="283.8" y="53.2">103</text>
<text x="29.7" y="54.5">1</text>
<text x="29.7" y="57">2</text>
<text x="29.7" y="59.6">3</text>
<text x="107.9" y="54.5">34</text>
<text x="107.9" y="57">35</text>
<text x="107.9" y="59.6">36</text>
<text x="182.8" y="54.5">69</text>
<text x="182.8" y="57">70</text>
<text x="182.8" y="59.6">71</text>
<text x="283.8" y="55.7">104</text>
<text x="283.8" y="58.3">105</text>
<text x="29.7" y="62.1">4</text>
<text x="29.7" y="64.6">5</text>
<text x="107.9" y="62.1">37</text>
<text x="107.9" y="64.6">38</text>
<text x="182.8" y="62.1">72</text>
<text x="182.8" y="64.6">73</text>
<text x="283.8" y="60.8">106</text>
<text x="283.8" y="63.4">107</text>
<text x="283.8" y="65.9">108</text>
<text x="29.7" y="67.2">6</text>
<text x="29.7" y="69.7">7</text>
<text x="107.9" y="67.2">39</text>
<text x="107.9" y="69.7">40</text>
<text x="182.8" y="67.2">74</text>
<text x="182.8" y="69.7">75</text>
<text x="283.8" y="68.4">109</text>
<text x="283.8" y="71">110</text>
<text x="29.1" y="77.3">10</text>
<text x="29.7" y="72.3">8</text>
<text x="29.7" y="74.8">9</text>
<text x="107.9" y="72.3">41</text>
<text x="107.9" y="74.8">42</text>
<text x="107.9" y="77.3">43</text>
<text x="182.8" y="72.3">76</text>
<text x="182.8" y="74.8">77</text>
<text x="182.8" y="77.3">78</text>
<text x="283.8" y="73.5">111</text>
<text x="283.8" y="76.1">112</text>
<text x="29.1" y="79.9">11</text>
<text x="29.1" y="82.4">12</text>
<text x="107.9" y="79.9">44</text>
<text x="107.9" y="82.4">45</text>
<text x="182.8" y="79.9">79</text>
<text x="182.8" y="82.4">80</text>
<text x="283.8" y="78.6">113</text>
<text x="283.8" y="81.1">114</text>
<text x="283.8" y="83.7">115</text>
<text x="29.1" y="85">13</text>
<text x="29.1" y="87.5">14</text>
<text x="107.9" y="85">46</text>
<text x="107.9" y="87.5">47</text>
<text x="182.8" y="85">81</text>
<text x="182.8" y="87.5">82</text>
<text x="283.8" y="86.2">116</text>
<text x="283.8" y="88.8">117</text>
<text x="29.1" y="90">15</text>
<text x="29.1" y="92.6">16</text>
<text x="29.1" y="95.1">17</text>
<text x="107.9" y="90">48</text>
<text x="107.9" y="92.6">49</text>
<text x="107.9" y="95.1">50</text>
<text x="182.8" y="90">83</text>
<text x="182.8" y="92.6">84</text>
<text x="182.8" y="95.1">85</text>
<text x="283.8" y="91.3">118</text>
<text x="283.8" y="93.8">119</text>
<text x="29.1" y="97.7">18</text>
<text x="29.1" y="100.2">19</text>
<text x="107.9" y="97.7">51</text>
<text x="107.9" y="100.2">52</text>
<text x="182.8" y="97.7">86</text>
<text x="182.8" y="100.2">87</text>
<text x="283.8" y="96.4">120</text>
<text x="283.8" y="98.9">121</text>
<text x="283.8" y="101.5">122</text>
<text x="29.1" y="102.7">20</text>
<text x="29.1" y="105.3">21</text>
<text x="29.1" y="107.8">22</text>
<text x="107.9" y="102.7">53</text>
<text x="107.9" y="105.3">54</text>
<text x="107.9" y="107.8">55</text>
<text x="182.8" y="102.7">88</text>
<text x="182.8" y="105.3">89</text>
<text x="182.8" y="107.8">90</text>
<text x="283.8" y="104">123</text>
<text x="283.8" y="106.5">124</text>
<text x="29.1" y="110.4">23</text>
<text x="29.1" y="112.9">24</text>
<text x="107.9" y="110.4">56</text>
<text x="107.9" y="112.9">57</text>
<text x="182.8" y="110.4">91</text>
<text x="182.8" y="112.9">92</text>
<text x="283.8" y="109.1">125</text>
<text x="283.8" y="111.6">126</text>
<text x="29.1" y="115.4">25</text>
<text x="29.1" y="118">26</text>
<text x="107.9" y="115.4">58</text>
<text x="107.9" y="118">59</text>
<text x="182.8" y="115.4">93</text>
<text x="182.8" y="118">94</text>
<text x="283.8" y="114.2">127</text>
<text x="283.8" y="116.7">128</text>
<text x="283.8" y="119.2">129</text>
<text x="29.1" y="120.5">27</text>
<text x="29.1" y="123.1">28</text>
<text x="29.1" y="125.6">29</text>
<text x="107.9" y="120.5">60</text>
<text x="107.9" y="123.1">61</text>
<text x="107.9" y="125.6">62</text>
<text x="182.8" y="120.5">95</text>
<text x="182.8" y="123.1">96</text>
<text x="182.8" y="125.6">97</text>
<text x="283.8" y="121.8">130</text>
<text x="283.8" y="124.3">131</text>
<text x="29.1" y="128.1">30</text>
<text x="29.1" y="130.7">31</text>
<text x="107.9" y="128.1">63</text>
<text x="107.9" y="130.7">64</text>
<text x="182.8" y="128.1">98</text>
<text x="182.8" y="130.7">99</text>
<text x="283.8" y="126.9">132</text>
<text x="283.8" y="129.4">133</text>
<text x="283.8" y="131.9">134</text>
<text x="107.9" y="133.2">65</text>
<text x="107.9" y="135.8">66</text>
<text x="182.2" y="133.2">100</text>
<text x="182.2" y="135.8">101</text>
<text x="283.8" y="134.5">135</text>
</g>
<g font-size="1.3" fill="#0f0f0f">
<text x="187.4" y="49.4">GND_PWER_SUPPLY</text>
<text x="35.3" y="54.5">GND_CONTROL_SYS</text>
<text x="37.7" y="59.6">GND_ET_SENSOR</text>
<text x="187.4" y="57">GND_PWER_SUPPLY</text>
<text x="292.9" y="63.4">GND_FRONT_02</text>
<text x="202.5" y="77.3">GND_IGN</text>
<text x="200.6" y="85">IGN4_COIL</text>
<text x="200.6" y="87.5">IGN3_COIL</text>
<text x="200.6" y="92.6">IGN1_COIL</text>
<text x="200.6" y="90">IGN2_COIL</text>
<text x="193" y="125.6">SHIELD</text>
<text x="34.3" y="130.7">SHIELD</text>
<text x="116.8" y="128.1">MAS_SHIELD</text>
<text x="116.8" y="130.7">KNOCK_SHIELD</text>
<text x="180.7" y="152.3">IGN4_COIL</text>
<text x="180.7" y="162.4">IGN3_COIL</text>
<text x="180.7" y="172.6">IGN2_COIL</text>
<text x="180.7" y="182.8">IGN1_COIL</text>
</g>
<g font-size="1" fill="#006464">
<text x="200.6" y="149.4">JK-nSMD005</text>
<text x="204.7" y="146.8">F1</text>
<text x="200.6" y="159.5">JK-nSMD005</text>
<text x="204.7" y="157">F2</text>
<text x="204.7" y="167.1">F3</text>
<text x="200.6" y="169.7">JK-nSMD005</text>
<text x="200.6" y="179.8">JK-nSMD005</text>
<text x="204.7" y="177.3">F4</text>
</g>
<g font-size="1" fill="#840000">
<text x="259.6" y="280.5">THIS DRAWING AND INFORMATION CONTAINED HEREIN</text>
<text x="255.1" y="285.4">REPRODUCED IN WHOLE OR IN PART TO ANYONE ELSE OR USED,</text>
<text x="256.5" y="283.8">AND SHALL BE RETURNED UPON DEMAND AND SHALL NOT BE</text>
<text x="258.7" y="287">WITHOUT THE WRITTEN CONSENT OF EMBEDDEDERA LLC</text>
<text x="258.9" y="282.1">ARE THE EXCLUSIVE PROPERTY OF EMBEDDEDERA LLC.</text>
</g>
</svg>
